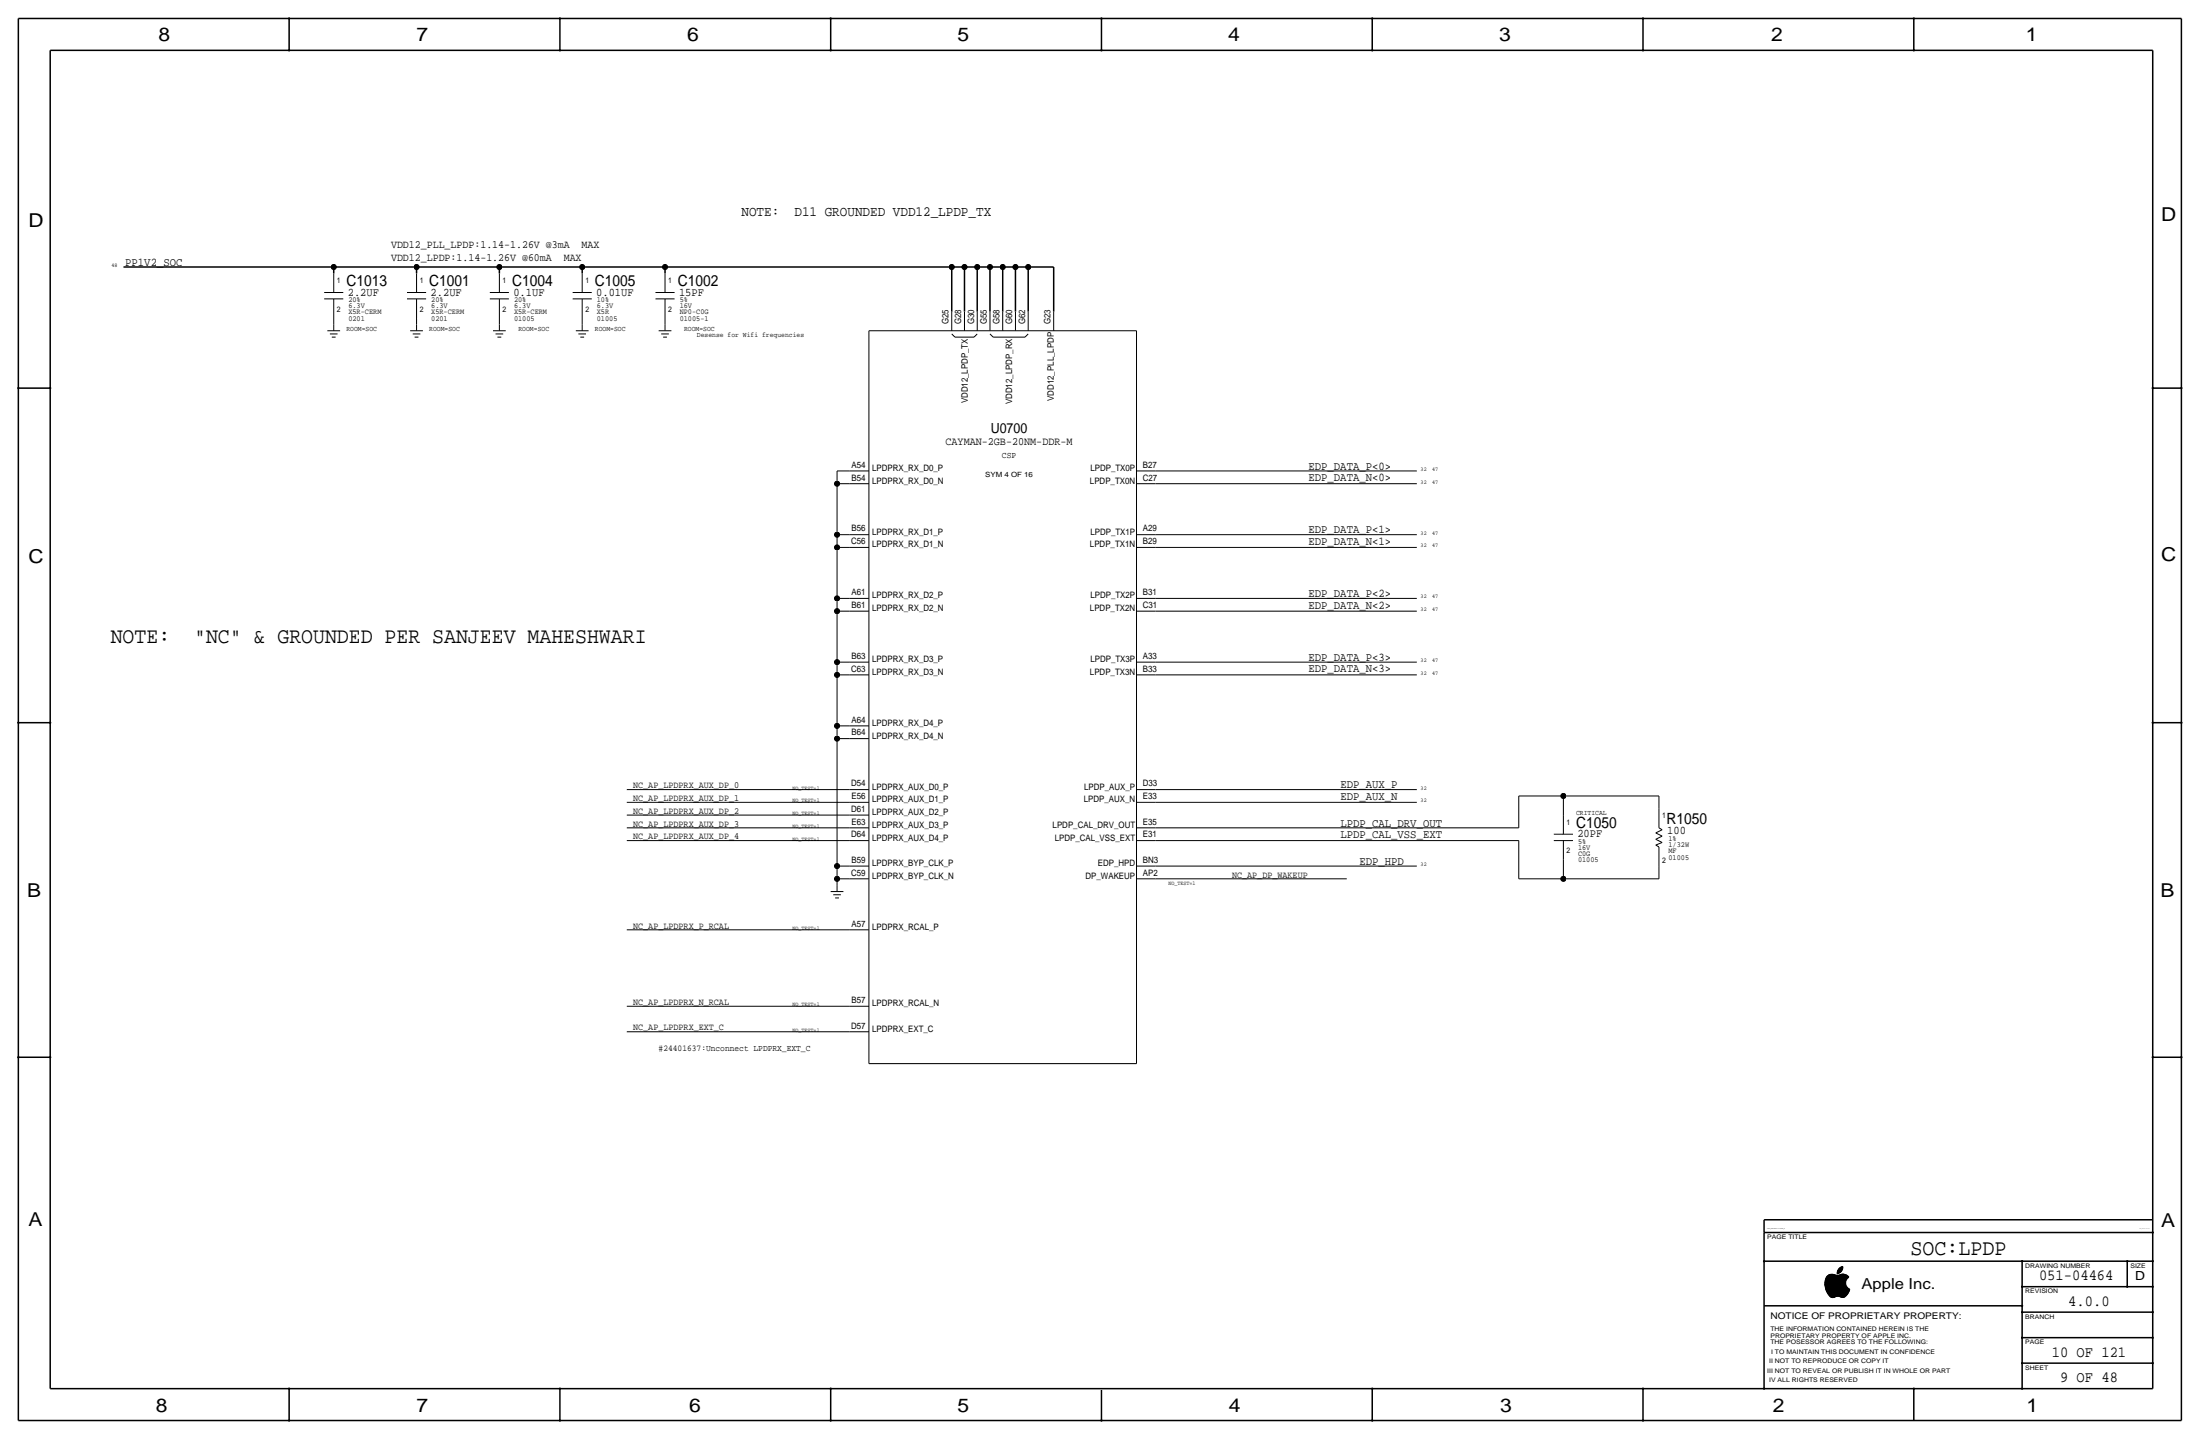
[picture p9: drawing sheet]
<svg xmlns="http://www.w3.org/2000/svg" width="877mm" height="574mm" viewBox="0 0 877 574" stroke-linecap="round" stroke-linejoin="round" font-family="sans-serif">
<g fill="none" stroke="#000" stroke-width=".6">
<path d="M7.3 7.4v558.8zM7.3 7.4h862.3zM115.3 7.4v12.7zM223.2 7.4v12.7zM331.2 7.4v12.7zM439.1 7.4v12.7zM547.1 7.4v12.7zM655 7.4v12.7zM763 7.4v12.7zM869.6 7.4v558.8zM20 20.1v533.4zM20 20.1h838.2z"/>
<path d="M858.2 20.1v533.4zM49.2 106.4h83.8zM133 106.4h33.1zM133 106.4v2.6zM166.1 106.4h33zM166.1 106.4v2.6zM199.1 106.4h33zM199.1 106.4v2.6zM232.1 106.4h33zM232.1 106.4v2.6zM265.1 106.4h114.3zM265.1 106.4v2.6z"/>
<path d="M379.4 106.4h5.1zM379.4 106.4v17.8zM384.5 106.4h5.1zM384.5 106.4v17.8zM389.6 106.4h5.1zM389.6 106.4v17.8zM394.7 106.4h5zM394.7 106.4v17.8zM399.7 106.4h5.1zM399.7 106.4v17.8zM404.8 106.4h5.1zM404.8 106.4v17.8z"/>
<path d="M409.9 106.4h10.2zM409.9 106.4v17.8zM420.1 106.4v17.8zM7.3 154.7h12.7zM858.2 154.7h11.4zM7.3 288h12.7zM858.2 288h11.4zM7.3 421.4h12.7zM858.2 421.4h11.4zM703.3 486.2v5zM703.3 486.2h154.9zM703.3 491.2h154.9z"/>
<path d="M703.3 491.2v62.3zM703.3 502.7h154.9zM806.1 502.7v50.8zM806.1 512.8h52.1zM848.1 502.7v10.1zM703.3 520.4h102.8zM806.1 533.1h52.1zM806.1 523h52.1zM20 553.5h838.2zM115.3 553.5v12.7zM223.2 553.5v12.7zM331.2 553.5v12.7z"/>
<path d="M439.1 554v12.2zM547.1 553.5v12.7zM655 553.5v12.7zM763 553.5v12.7zM806.1 543.3h52.1zM7.3 566.2h862.3z"/>
</g>
<g fill="none" stroke="#000" stroke-width=".4">
<path d="M129.2 116.6h7.7zM129.2 119.1h7.7zM133 109v7.6zM133 119.1v7.6zM162.3 116.6h7.6zM162.3 119.1h7.6zM166.1 109v7.6zM166.1 119.1v7.6zM195.3 116.6h7.6zM195.3 119.1h7.6zM199.1 109v7.6zM199.1 119.1v7.6z"/>
<path d="M228.3 116.6h7.6zM228.3 119.1h7.6zM232.1 109v7.6zM232.1 119.1v7.6zM261.3 116.6h7.6zM261.3 119.1h7.6zM265.1 109v7.6zM265.1 119.1v7.6zM130.5 131.8h5.1zM131.5 133.1h3.1zM132.3 134.4h1.5zM133 126.7v2.6z"/>
<path d="M133 129.3v2.5zM163.5 131.8h5.1zM164.5 133.1h3.1zM165.3 134.4h1.5zM166.1 126.7v2.6zM166.1 129.3v2.5zM196.5 131.8h5.1zM197.6 133.1h3zM198.3 134.4h1.5zM199.1 126.7v2.6zM199.1 129.3v2.5zM229.6 131.8h5z"/>
<path d="M230.6 133.1h3zM231.3 134.4h1.6zM232.1 126.7v2.6zM232.1 129.3v2.5zM262.6 131.8h5.1zM263.6 133.1h3zM264.4 134.4h1.5zM265.1 126.7v2.6zM265.1 129.3v2.5zM346.4 131.8v292.1zM346.4 131.8h106.7zM379.4 124.2v7.6z"/>
<path d="M379.4 133.1l1.3 1.3zM380.7 134.4h7.6zM384.5 124.2v7.6zM388.3 134.4l1.3-1.3zM389.6 124.2v7.6zM394.7 124.2v7.6zM394.7 133.1l1.2 1.3zM395.9 134.4h12.7zM399.7 124.2v7.6zM404.8 124.2v7.6zM408.6 134.4l1.3-1.3zM409.9 124.2v7.6z"/>
<path d="M420.1 124.2v7.6zM453.1 131.8v292.1zM333.7 187.7h5.1zM333.7 187.7v5.1zM333.7 192.8h5.1zM333.7 192.8v20.3zM338.8 192.8h7.6zM338.8 187.7h7.6zM453.1 187.7h7.6zM453.1 192.8h7.6zM460.7 187.7h104.1zM460.7 192.8h104.1z"/>
<path d="M333.7 213.1h5.1zM333.7 213.1v5.1zM333.7 218.2h5.1zM333.7 218.2v20.3zM338.8 213.1h7.6zM338.8 218.2h7.6zM453.1 218.2h7.6zM453.1 213.1h7.6zM460.7 218.2h104.1zM460.7 213.1h104.1zM333.7 238.5h5.1zM333.7 238.5v5.1z"/>
<path d="M338.8 238.5h7.6zM453.1 238.5h7.6zM460.7 238.5h104.1zM333.7 243.6h5.1zM333.7 243.6v20.3zM338.8 243.6h7.6zM453.1 243.6h7.6zM460.7 243.6h104.1zM333.7 263.9h5.1zM333.7 263.9v5.1zM333.7 269h5.1zM333.7 269v20.3z"/>
<path d="M338.8 263.9h7.6zM338.8 269h7.6zM453.1 263.9h7.6zM453.1 269h7.6zM460.7 269h104.1zM460.7 263.9h104.1zM333.7 289.3h5.1zM333.7 289.3v5.1zM333.7 294.4h5.1zM333.7 294.4v50.8zM338.8 294.4h7.6zM338.8 289.3h7.6z"/>
<path d="M249.9 314.7h88.9zM249.9 319.8h88.9zM338.8 314.7h7.6zM338.8 319.8h7.6zM453.1 314.7h7.6zM453.1 319.8h7.6zM460.7 319.8h104.1zM460.7 314.7h104.1zM605.5 317.2h17.8zM605.5 317.2v12.7zM623.3 317.2h38.1zM623.3 317.2v7.7z"/>
<path d="M661.4 317.2v5.1zM249.9 335h88.9zM249.9 324.9h88.9zM249.9 329.9h88.9zM338.8 324.9h7.6zM338.8 335h7.6zM338.8 329.9h7.6zM453.1 335h7.6zM453.1 329.9h7.6zM460.7 329.9h144.8zM460.7 335h144.8zM605.5 335v15.3z"/>
<path d="M619.5 332.5h7.6zM619.5 335h7.6zM623.3 324.9v7.6zM623.3 335v7.6zM660.1 336.8l1.3 .8zM660.1 336.8l2.5-1zM660.1 334.5l2.5 1.3zM660.1 334.5l2.5-1.3zM660.1 332l2.5 1.2zM660.1 332l2.5-1.3zM661.4 337.6v7.6zM661.4 322.3v7.6z"/>
<path d="M661.4 329.9l1.2 .8zM331.2 355.3h5zM332.2 356.6h3zM332.9 357.9h1.6zM333.7 345.2v5.1zM333.7 345.2h5.1zM333.7 350.3h5.1zM333.7 350.3v2.5zM333.7 352.8v2.5zM338.8 345.2h7.6zM338.8 350.3h7.6zM453.1 350.3h7.6z"/>
<path d="M453.1 345.2h7.6zM460.7 345.2h104.1zM460.7 350.3h76.2zM605.5 350.3h17.8zM623.3 350.3h38.1zM623.3 342.6v7.7zM661.4 345.2v5.1zM249.9 370.6h88.9zM338.8 370.6h7.6zM249.9 401.1h88.9zM249.9 411.2h88.9zM338.8 411.2h7.6z"/>
<path d="M338.8 401.1h7.6zM346.4 423.9h106.7zM727.5 511.7h8.3zM727.5 512h8.3zM727.5 512.1h8.3zM727.5 512.2h8.4zM727.5 512.3h8.4zM727.5 511.2h8.2zM727.5 511.3h8.2zM727.5 511.5h8.2zM727.5 511.8h8.3zM727.5 511.6h8.3z"/>
<path d="M727.5 512.4h8.5zM727.5 511.9h8.3zM727.5 511.4h8.2zM727.5 511.1h8.3zM727.6 512.8h8.6zM727.6 510.8h8.2zM727.6 511h8.2zM727.6 512.7h8.5zM727.6 512.5h8.4zM727.6 512.6h8.4zM727.6 510.9h8.2zM727.6 510.7h8.2z"/>
<path d="M727.6 512.9h8.6zM727.6 513.1h8.8zM727.6 513h8.7zM727.6 510.6h8.3zM727.6 510.5h8.3zM727.7 510.4h8.2zM727.7 513.2h8.8zM727.7 510.3h8.3zM727.7 510.2h8.3zM727.7 513.3h9zM727.7 513.4h9.1zM727.7 510.1h8.3z"/>
<path d="M727.8 513.6h9.2zM727.8 510h8.3zM727.8 513.5h9.1zM727.8 509.9h8.4zM727.8 513.7h9.4zM727.8 513.8h9.6zM727.8 509.8h8.5zM727.9 513.9h9.5zM727.9 509.7h8.4zM727.9 509.6h8.5zM727.9 514h9.5zM727.9 514.1h9.5z"/>
<path d="M728 509.5h8.5zM728 514.2h9.4zM728 509.3h8.7zM728 509.4h8.6zM728 514.4h9.3zM728.1 509.2h8.8zM728.1 514.5h9.2zM728.1 509.1h8.9zM728.1 514.6h9.1zM728.2 509h8.8zM728.2 514.7h9zM728.2 514.8h9z"/>
<path d="M728.3 508.9h8.7zM728.3 514.9h8.8zM728.3 508.8h8.6zM728.3 515.1h8.7zM728.3 515h8.8zM728.4 508.7h8.4zM728.4 515.2h8.6zM728.5 515.3h8.4zM728.5 508.6h8.2zM728.5 515.4h8.4zM728.6 515.5h8.2zM728.6 508.5h7.9z"/>
<path d="M728.7 515.6h8zM728.7 508.4h7.7zM728.7 515.7h8zM728.8 515.8h7.7zM728.9 508.3h3.1zM728.9 515.9h7.6zM728.9 516h7.5zM729 508.2h2.6zM729 516.1h7.3zM729.1 516.2h7.1zM729.2 516.3h6.9zM729.2 508.1l1.8-.2a3.7 3.7 0 0 0 3.3-.1 2.44 2.44 0 0 1 2.7 1.3 2.72 2.72 0 0 0 .5 4.8l-.7 1.5-1.1 1.3"/>
<path d="M729.2 508.1a5.2 5.2 0 0 0-.8 7.1 2.3 2.3 0 0 0 2.2 2l1-.3M729.3 508.1h2.1zM729.3 516.4h6.7zM729.4 516.5h6.5zM729.5 516.6h6.3zM729.6 516.7h2.5zM729.6 507.9h1.4zM729.7 516.8h2.1zM729.8 516.9h1.9zM729.9 517h1.6zM730.2 517.1h1zM732.4 507.5h.6z"/>
<path d="M732.4 507.4h.8zM732.4 507.6h.4zM732.4 507h1.4zM732.4 507.1h1.3zM732.4 507.2h1.2zM732.4 507.3h1zM732.5 506.8h1.5zM732.5 506.9h1.4zM732.5 506.6h1.7zM732.5 506.7h1.6zM732.6 506.5h1.7zM732.6 506.4h1.7z"/>
<path d="M732.7 506.3h1.7zM732.7 506.2h1.7zM732.8 506.1h1.7zM732.8 506h1.7zM732.9 505.9h1.6zM733 505.8h1.6zM733.1 505.7h1.5zM733.1 508.3h3.1zM733.2 505.6h1.4zM733.2 516.7h2.5zM733.3 505.5h1.4zM733.4 505.4h1.3z"/>
<path d="M733.4 508.2h2.6zM733.6 505.3h1.1zM733.6 516.8h2zM733.7 508.1h2.1zM733.7 505.2h1zM733.8 516.9h1.7zM733.9 505.1h.8zM733.9 507.9h1.6zM734 517h1.3zM734.1 505h.6zM734.3 504.9h.4zM734.3 507.8h.8z"/>
<path d="M734.3 517.1h.7zM734.7 504.7a2.81 2.81 0 0 0-2.3 3 2.71 2.71 0 0 0 2.3-2.9M735.8 516.7a2.7 2.7 0 0 1-3 0l-1.1 .2"/>
</g>
<g fill="#000" stroke="#000" stroke-width=".4">
<path d="M115.1 7.2h.4v.3h-.4zM115.1 19.9h.4v.3h-.4zM223 7.2h.4v.3h-.4zM223 19.9h.4v.3h-.4zM331 19.9h.4v.3h-.4zM331 7.2h.4v.3h-.4zM438.9 7.2h.4v.3h-.4zM438.9 19.9h.4v.3h-.4zM546.9 7.2h.4v.3h-.4zM546.9 19.9h.4v.3h-.4zM654.8 19.9h.4v.3h-.4zM654.8 7.2h.4v.3h-.4z"/>
<path d="M762.8 19.9h.4v.3h-.4zM762.8 7.2h.4v.3h-.4zM7.1 154.5h.4v.4h-.4zM19.8 154.5h.4v.4h-.4zM858 154.5h.4v.4h-.4zM869.5 154.5h.3v.4h-.3zM7.1 287.9h.4v.3h-.4zM19.8 287.9h.4v.3h-.4zM858 287.9h.4v.3h-.4zM869.5 287.9h.3v.3h-.3zM7.1 421.2h.4v.4h-.4zM19.8 421.2h.4v.4h-.4z"/>
<path d="M858 421.2h.4v.4h-.4zM869.5 421.2h.3v.4h-.3zM858 491.1h.4v.3h-.4zM703.1 502.5h.4v.3h-.4zM806 502.5h.3v.3h-.3zM806 512.7h.3v.3h-.3zM847.9 512.7h.3v.3h-.3zM847.9 502.5h.3v.3h-.3zM858 502.5h.4v.3h-.4zM858 512.7h.4v.3h-.4zM806 520.3h.3v.3h-.3zM806 522.8h.3v.4h-.3z"/>
<path d="M806 533h.3v.3h-.3zM858 522.8h.4v.4h-.4zM858 533h.4v.3h-.4zM115.1 553.3h.4v.3h-.4zM223 553.3h.4v.3h-.4zM331 553.3h.4v.3h-.4zM546.9 553.3h.4v.3h-.4zM654.8 553.3h.4v.3h-.4zM703.1 553.3h.4v.3h-.4zM762.8 553.3h.4v.3h-.4zM806 543.1h.3v.4h-.3zM806 553.3h.3v.3h-.3z"/>
<path d="M858 543.1h.4v.4h-.4zM115.1 566h.4v.3h-.4zM223 566h.4v.3h-.4zM331 566h.4v.3h-.4zM438.9 566h.4v.3h-.4zM546.9 566h.4v.3h-.4zM654.8 566h.4v.3h-.4z"/>
<circle cx="133" cy="106.4" r="1.02"/>
<circle cx="166.1" cy="106.4" r="1.02"/>
<circle cx="199.1" cy="106.4" r="1.02"/>
<circle cx="232.1" cy="106.4" r="1.02"/>
<circle cx="265.1" cy="106.4" r="1.02"/>
<circle cx="379.4" cy="106.4" r="1.02"/>
<circle cx="384.5" cy="106.4" r="1.02"/>
<circle cx="389.6" cy="106.4" r="1.02"/>
<circle cx="394.7" cy="106.4" r="1.02"/>
<circle cx="399.7" cy="106.4" r="1.02"/>
<circle cx="404.8" cy="106.4" r="1.02"/>
<circle cx="409.9" cy="106.4" r="1.02"/>
<circle cx="333.7" cy="192.8" r="1.02"/>
<circle cx="333.7" cy="213.1" r="1.02"/>
<circle cx="333.7" cy="218.2" r="1.02"/>
<circle cx="333.7" cy="238.5" r="1.02"/>
<circle cx="333.7" cy="243.6" r="1.02"/>
<circle cx="333.7" cy="263.9" r="1.02"/>
<circle cx="333.7" cy="269" r="1.02"/>
<circle cx="333.7" cy="289.3" r="1.02"/>
<circle cx="333.7" cy="294.4" r="1.02"/>
<circle cx="623.3" cy="317.2" r="1.02"/>
<circle cx="333.7" cy="350.3" r="1.02"/>
<circle cx="333.7" cy="345.2" r="1.02"/>
<circle cx="623.3" cy="350.3" r="1.02"/>
</g>
<g font-size="8.9">
<text x="44.1" y="256.3">NOTE:</text>
<text x="77.4" y="256.3">&quot;NC&quot; &amp; GROUNDED PER SANJEEV MAHESHWARI</text>
<text x="761.6" y="500.1">SOC:LPDP</text>
</g>
<g font-size="7.6">
<text x="63.2" y="16.5">8</text>
<text x="166.1" y="16.5">7</text>
<text x="274" y="16.5">6</text>
<text x="381.7" y="16.5">5</text>
<text x="489.7" y="16.5">4</text>
<text x="597.6" y="16.5">3</text>
<text x="706.1" y="16.5">2</text>
<text x="807.7" y="16.5">1</text>
<text x="861.5" y="88.1">D</text>
<text x="11.4" y="90.4">D</text>
<text x="11.4" y="224.3">C</text>
<text x="861.5" y="223.8">C</text>
<text x="10.9" y="357.6">B</text>
<text x="861.3" y="357.4">B</text>
<text x="11.4" y="488.4">A</text>
<text x="861.5" y="489.2">A</text>
<text x="62.2" y="562.6">8</text>
<text x="166.1" y="562.6">7</text>
<text x="274.8" y="562.6">6</text>
<text x="381.7" y="562.6">5</text>
<text x="489.9" y="562.6">4</text>
<text x="598.1" y="562.6">3</text>
<text x="706.8" y="562.6">2</text>
<text x="807.9" y="562.6">1</text>
</g>
<g font-size="6.2">
<text x="138.1" y="114">C1013</text>
<text x="171.1" y="114">C1001</text>
<text x="204.2" y="114">C1004</text>
<text x="237.2" y="114">C1005</text>
<text x="270.2" y="114">C1002</text>
<text x="628.3" y="329.9">C1050</text>
<text x="664.4" y="328.4">R1050</text>
<text x="812.9" y="510.3">051-04464</text>
<text x="824.6" y="520.4">4.0.0</text>
<text x="818" y="540.8">10 OF 121</text>
<text x="821.3" y="550.9">9 OF 48</text>
</g>
<text font-size="6" x="742.1" y="513.9">Apple Inc.</text>
<g font-size="5.6">
<text x="295.6" y="86.1">NOTE:</text>
<text x="316.7" y="86.1">D11 GROUNDED VDD12_LPDP_TX</text>
<text x="395" y="172.5">U0700</text>
</g>
<text font-size="5" x="851.2" y="510.3">D</text>
<g font-size="4.7">
<text x="49.9" y="105.9">PP1V2_SOC</text>
<text x="138.6" y="117.9">2.2UF</text>
<text x="171.7" y="117.9">2.2UF</text>
<text x="204.7" y="117.9">0.1UF</text>
<text x="237.7" y="117.9">0.01UF</text>
<text x="270.7" y="117.9">15PF</text>
<text x="521.7" y="191.8">EDP_DATA_N&lt;0&gt;</text>
<text x="521.7" y="187.2">EDP_DATA_P&lt;0&gt;</text>
<text x="521.7" y="212.6">EDP_DATA_P&lt;1&gt;</text>
<text x="521.7" y="217.2">EDP_DATA_N&lt;1&gt;</text>
<text x="521.7" y="238">EDP_DATA_P&lt;2&gt;</text>
<text x="521.7" y="242.6">EDP_DATA_N&lt;2&gt;</text>
<text x="521.7" y="263.4">EDP_DATA_P&lt;3&gt;</text>
<text x="521.7" y="268">EDP_DATA_N&lt;3&gt;</text>
<text x="534.4" y="314.2">EDP_AUX_P</text>
<text x="534.4" y="318.8">EDP_AUX_N</text>
<text x="534.4" y="329.4">LPDP_CAL_DRV_OUT</text>
<text x="534.4" y="334">LPDP_CAL_VSS_EXT</text>
<text x="628.9" y="333.8">20PF</text>
<text x="664.7" y="332.2">100</text>
<text x="542" y="344.7">EDP_HPD</text>
</g>
<text font-size="4.5" x="376.9" y="177.5">CAYMAN-2GB-20NM-DDR-M</text>
<g font-size="4.4">
<text x="155.9" y="98.8">VDD12_PLL_LPDP:1.14-1.26V @3mA</text>
<text x="231.9" y="98.8">MAX</text>
<text x="155.9" y="103.9">VDD12_LPDP:1.14-1.26V @60mA</text>
<text x="224.7" y="103.9">MAX</text>
</g>
<g font-size="3.8">
<text x="252.4" y="314.2">NC_AP_LPDPRX_AUX_DP_0</text>
<text x="252.4" y="319.3">NC_AP_LPDPRX_AUX_DP_1</text>
<text x="252.4" y="329.4">NC_AP_LPDPRX_AUX_DP_3</text>
<text x="252.4" y="324.4">NC_AP_LPDPRX_AUX_DP_2</text>
<text x="252.4" y="334.5">NC_AP_LPDPRX_AUX_DP_4</text>
<text x="491.2" y="349.8">NC_AP_DP_WAKEUP</text>
<text x="252.4" y="370.1">NC_AP_LPDPRX_P_RCAL</text>
<text x="252.4" y="400.6">NC_AP_LPDPRX_N_RCAL</text>
<text x="252.4" y="410.7">NC_AP_LPDPRX_EXT_C</text>
</g>
<text font-size="3.7" x="705.8" y="525.5">NOTICE OF PROPRIETARY PROPERTY:</text>
<g font-size="3.5">
<text x="378.2" y="129.3" transform="rotate(-90 378.2 129.3)">G25</text>
<text x="383.2" y="129.3" transform="rotate(-90 383.2 129.3)">G28</text>
<text x="388.3" y="129.3" transform="rotate(-90 388.3 129.3)">G30</text>
<text x="393.4" y="129.3" transform="rotate(-90 393.4 129.3)">G55</text>
<text x="398.5" y="129.3" transform="rotate(-90 398.5 129.3)">G58</text>
<text x="403.6" y="129.3" transform="rotate(-90 403.6 129.3)">G60</text>
<text x="408.6" y="129.3" transform="rotate(-90 408.6 129.3)">G62</text>
<text x="418.8" y="129.3" transform="rotate(-90 418.8 129.3)">G23</text>
<text x="385.8" y="160.8" transform="rotate(-90 385.8 160.8)">VDD12_LPDP_TX</text>
<text x="403.6" y="161.1" transform="rotate(-90 403.6 161.1)">VDD12_LPDP_RX</text>
<text x="420.1" y="159.8" transform="rotate(-90 420.1 159.8)">VDD12_PLL_LPDP</text>
<text x="399.4" y="182.6">CSP</text>
<text x="339.5" y="186.4">A54</text>
<text x="339.5" y="191.5">B54</text>
<text x="347.7" y="187.7">LPDPRX_RX_D0_P</text>
<text x="434.7" y="187.7">LPDP_TX0P</text>
<text x="455.6" y="186.4">B27</text>
<text x="455.6" y="191.5">C27</text>
<text x="347.7" y="192.8">LPDPRX_RX_D0_N</text>
<text x="434.5" y="192.8">LPDP_TX0N</text>
<text x="339.5" y="211.8">B56</text>
<text x="347.7" y="213.1">LPDPRX_RX_D1_P</text>
<text x="434.7" y="213.1">LPDP_TX1P</text>
<text x="455.6" y="211.8">A29</text>
<text x="339.4" y="216.9">C56</text>
<text x="347.7" y="218.2">LPDPRX_RX_D1_N</text>
<text x="434.5" y="218.2">LPDP_TX1N</text>
<text x="455.6" y="216.9">B29</text>
<text x="339.5" y="237.2">A61</text>
<text x="347.7" y="238.5">LPDPRX_RX_D2_P</text>
<text x="434.7" y="238.5">LPDP_TX2P</text>
<text x="455.6" y="237.2">B31</text>
<text x="339.5" y="242.3">B61</text>
<text x="347.7" y="243.6">LPDPRX_RX_D2_N</text>
<text x="434.5" y="243.6">LPDP_TX2N</text>
<text x="455.6" y="242.3">C31</text>
<text x="339.5" y="262.6">B63</text>
<text x="347.7" y="263.9">LPDPRX_RX_D3_P</text>
<text x="434.7" y="263.9">LPDP_TX3P</text>
<text x="455.6" y="262.6">A33</text>
<text x="339.4" y="267.7">C63</text>
<text x="347.7" y="269">LPDPRX_RX_D3_N</text>
<text x="434.5" y="269">LPDP_TX3N</text>
<text x="455.6" y="267.7">B33</text>
<text x="339.5" y="288">A64</text>
<text x="339.5" y="293.1">B64</text>
<text x="347.7" y="289.3">LPDPRX_RX_D4_P</text>
<text x="347.7" y="294.4">LPDPRX_RX_D4_N</text>
<text x="339.4" y="313.4">D54</text>
<text x="347.7" y="314.7">LPDPRX_AUX_D0_P</text>
<text x="432.3" y="314.7">LPDP_AUX_P</text>
<text x="455.6" y="313.4">D33</text>
<text x="339.4" y="323.6">D61</text>
<text x="339.5" y="318.5">E56</text>
<text x="347.7" y="319.8">LPDPRX_AUX_D1_P</text>
<text x="432.1" y="319.8">LPDP_AUX_N</text>
<text x="455.6" y="318.5">E33</text>
<text x="339.5" y="328.7">E63</text>
<text x="347.7" y="324.9">LPDPRX_AUX_D2_P</text>
<text x="347.7" y="329.9">LPDPRX_AUX_D3_P</text>
<text x="419.7" y="329.9">LPDP_CAL_DRV_OUT</text>
<text x="455.6" y="328.7">E35</text>
<text x="339.4" y="333.8">D64</text>
<text x="347.7" y="335">LPDPRX_AUX_D4_P</text>
<text x="420.5" y="335">LPDP_CAL_VSS_EXT</text>
<text x="455.6" y="333.8">E31</text>
<text x="339.5" y="343.9">B59</text>
<text x="347.7" y="345.2">LPDPRX_BYP_CLK_P</text>
<text x="437.7" y="345.2">EDP_HPD</text>
<text x="455.6" y="343.9">BN3</text>
<text x="339.4" y="349">C59</text>
<text x="347.7" y="350.3">LPDPRX_BYP_CLK_N</text>
<text x="432.8" y="350.3">DP_WAKEUP</text>
<text x="455.6" y="349">AP2</text>
<text x="339.5" y="369.3">A57</text>
<text x="347.7" y="370.6">LPDPRX_RCAL_P</text>
<text x="339.5" y="399.8">B57</text>
<text x="347.7" y="401.1">LPDPRX_RCAL_N</text>
<text x="339.4" y="410">D57</text>
<text x="347.7" y="411.2">LPDPRX_EXT_C</text>
<text x="262.6" y="418.8">#24401637:Unconnect LPDPRX_EXT_C</text>
</g>
<g font-size="3.1">
<text x="134.3" y="112.8">1</text>
<text x="167.3" y="112.8">1</text>
<text x="200.4" y="112.8">1</text>
<text x="233.4" y="112.8">1</text>
<text x="266.4" y="112.8">1</text>
<text x="134.3" y="124.2">2</text>
<text x="138.9" y="122.7">6.3V</text>
<text x="138.9" y="120.4">20%</text>
<text x="138.9" y="125.2">X5R-CERM</text>
<text x="167.3" y="124.2">2</text>
<text x="171.9" y="122.7">6.3V</text>
<text x="171.9" y="120.4">20%</text>
<text x="171.9" y="125.2">X5R-CERM</text>
<text x="200.4" y="124.2">2</text>
<text x="204.9" y="125.2">X5R-CERM</text>
<text x="204.9" y="122.7">6.3V</text>
<text x="204.9" y="120.4">20%</text>
<text x="233.4" y="124.2">2</text>
<text x="237.9" y="125.2">X5R</text>
<text x="237.9" y="122.7">6.3V</text>
<text x="237.9" y="120.4">10%</text>
<text x="266.4" y="124.2">2</text>
<text x="271" y="120.4">5%</text>
<text x="271" y="122.7">16V</text>
<text x="271" y="125.2">NP0-C0G</text>
<text x="138.9" y="127.8">0201</text>
<text x="171.9" y="127.8">0201</text>
<text x="204.9" y="127.8">01005</text>
<text x="237.9" y="127.8">01005</text>
<text x="271" y="127.8">01005-1</text>
<text x="624.5" y="328.7">1</text>
<text x="662.6" y="326.1">1</text>
<text x="665.2" y="335">1%</text>
<text x="624.5" y="340.1">2</text>
<text x="629.1" y="336.3">5%</text>
<text x="629.1" y="341.1">C0G</text>
<text x="629.1" y="338.6">16V</text>
<text x="665.2" y="340.1">MF</text>
<text x="665.2" y="337.6">1/32W</text>
<text x="629.1" y="343.7">01005</text>
<text x="662.6" y="343.9">2</text>
<text x="665.2" y="342.6">01005</text>
</g>
<g font-size="2.9">
<text x="138.1" y="131.8">ROOM=SOC</text>
<text x="171.1" y="131.8">ROOM=SOC</text>
<text x="206.7" y="131.8">ROOM=SOC</text>
<text x="237.2" y="131.8">ROOM=SOC</text>
<text x="272.7" y="131.8">ROOM=SOC</text>
<text x="277.8" y="134.4">Desense for Wifi frequencies</text>
<text x="392.7" y="190.2">SYM 4 OF 16</text>
<text x="628.3" y="324.9">CRITICAL</text>
</g>
<g font-size="2.5">
<text x="704.5" y="493.8">PAGE TITLE</text>
<text x="807.4" y="505.2">DRAWING NUMBER</text>
<text x="849.3" y="505.2">SIZE</text>
<text x="807.4" y="515.4">REVISION</text>
<text x="807.4" y="525.5">BRANCH</text>
<text x="705.8" y="533.1">PROPRIETARY PROPERTY OF APPLE INC.</text>
<text x="705.8" y="530.6">THE INFORMATION CONTAINED HEREIN IS THE</text>
<text x="705.8" y="535.7">THE POSESSOR AGREES TO THE FOLLOWING:</text>
<text x="706.1" y="539.5">I TO MAINTAIN THIS DOCUMENT IN CONFIDENCE</text>
<text x="807.4" y="535.7">PAGE</text>
<text x="705.3" y="543.3">II NOT TO REPRODUCE OR COPY IT</text>
<text x="807.4" y="545.8">SHEET</text>
<text x="704.5" y="547.1">III NOT TO REVEAL OR PUBLISH IT IN WHOLE OR PART</text>
<text x="705.3" y="550.9">IV ALL RIGHTS RESERVED</text>
</g>
<g font-size="2.3">
<text x="44.4" y="106.4">48</text>
<text x="566.4" y="187.7">32</text>
<text x="570.9" y="187.7">47</text>
<text x="566.4" y="192.8">32</text>
<text x="570.9" y="192.8">47</text>
<text x="566.4" y="213.1">32</text>
<text x="570.9" y="213.1">47</text>
<text x="566.4" y="218.2">32</text>
<text x="570.9" y="218.2">47</text>
<text x="566.4" y="238.5">32</text>
<text x="570.9" y="238.5">47</text>
<text x="566.4" y="243.6">32</text>
<text x="570.9" y="243.6">47</text>
<text x="566.4" y="263.9">32</text>
<text x="570.9" y="263.9">47</text>
<text x="566.4" y="269">32</text>
<text x="570.9" y="269">47</text>
<text x="315.9" y="314.7">NO_TEST=1</text>
<text x="566.4" y="314.7">32</text>
<text x="315.9" y="319.8">NO_TEST=1</text>
<text x="566.4" y="319.8">32</text>
<text x="315.9" y="329.9">NO_TEST=1</text>
<text x="315.9" y="324.9">NO_TEST=1</text>
<text x="315.9" y="335">NO_TEST=1</text>
<text x="566.4" y="345.2">32</text>
<text x="465.8" y="352.8">NO_TEST=1</text>
<text x="315.9" y="370.6">NO_TEST=1</text>
<text x="315.9" y="401.1">NO_TEST=1</text>
<text x="315.9" y="411.2">NO_TEST=1</text>
</g>
<text font-size=".6" x="704.5" y="490">SYNC_MASTER=J171/MLB_B</text>
<text font-size=".4" x="852.9" y="490">SYNC_DATE=10/24/2018</text>
</svg>
